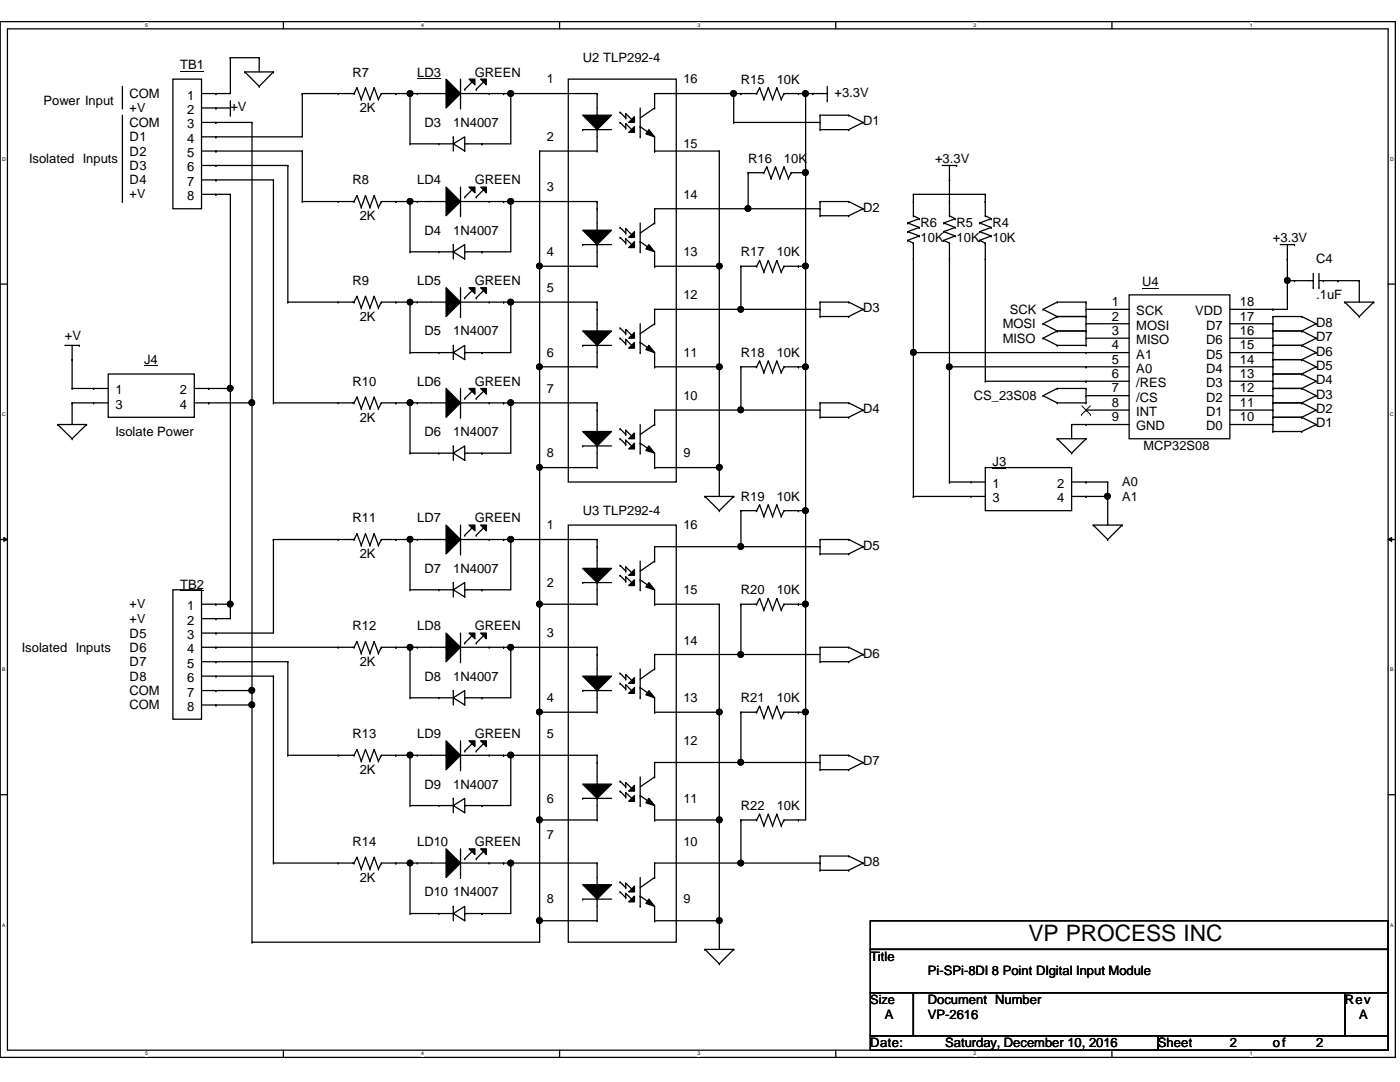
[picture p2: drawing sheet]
<svg xmlns="http://www.w3.org/2000/svg" width="279mm" height="216mm" viewBox="0 0 279 216" stroke-linecap="round" stroke-linejoin="round" font-family="sans-serif">
<path d="M0 4.3h278.5v206.7h-278.5zM1.5 5.8h275.5v203.7h-275.5z" fill="none" stroke="#000" stroke-width=".25"/>
<g fill="#fff">
<path d="M29 4.5h.5v1.1h-.5z"/>
<path d="M29 209.7h.5v1.2h-.5z"/>
</g>
<path d="M56.6 4.3v1.5M56.6 209.5v1.5" fill="none" stroke="#000" stroke-width=".25"/>
<g fill="#fff">
<path d="M84.1 4.5h.5v1.1h-.5z"/>
<path d="M84.1 209.7h.5v1.2h-.5z"/>
</g>
<path d="M111.7 4.3v1.5M111.7 209.5v1.5" fill="none" stroke="#000" stroke-width=".25"/>
<g fill="#fff">
<path d="M139.2 4.5h.5v1.1h-.5z"/>
<path d="M139.2 209.7h.5v1.2h-.5z"/>
</g>
<path d="M166.8 4.3v1.5M166.8 209.5v1.5" fill="none" stroke="#000" stroke-width=".25"/>
<g fill="#fff">
<path d="M194.3 4.5h.6v1.1h-.6z"/>
<path d="M194.3 209.7h.6v1.2h-.6z"/>
</g>
<path d="M221.9 4.3v1.5M221.9 209.5v1.5" fill="none" stroke="#000" stroke-width=".25"/>
<g fill="#fff">
<path d="M249.4 4.5h.6v1.1h-.6z"/>
<path d="M249.4 209.7h.6v1.2h-.6z"/>
<path d="M.4 31.2h.7v1.1h-.7z"/>
<path d="M277.4 31.2h.7v1.1h-.7z"/>
<path d="M.4 82.1h.7v1.2h-.7z"/>
<path d="M277.4 82.1h.7v1.2h-.7z"/>
</g>
<path d="M0 56.7h1.5M277 56.7h1.5" fill="none" stroke="#000" stroke-width=".25"/>
<g fill="#fff">
<path d="M.4 133.1h.7v1.1h-.7z"/>
<path d="M277.4 133.1h.7v1.1h-.7z"/>
</g>
<path d="M0 107.7h1.5M277 107.7h1.5" fill="none" stroke="#000" stroke-width=".25"/>
<path d="M.8 107.2l.7 .5-.7 .3zM277 107.7l.7-.5v.8z" fill="#000"/>
<path d="M.8 107.2l.7 .5-.7 .3zM277 107.7l.7-.5v.8z" fill="none" stroke="#000" stroke-width=".2"/>
<g fill="#fff">
<path d="M.4 184h.7v1.2h-.7z"/>
<path d="M277.4 184h.6v1.2h-.6z"/>
</g>
<g fill="none" stroke="#000" stroke-width=".25">
<path d="M24.4 17.2v4.3M34.5 15.8h5.7v25.9h-5.7zM43.1 18.7h.1M46 11.5h.1M46 11.5v7.2h-5.8M46 11.5h5.7M48.9 14.4h.1M48.9 14.4h5.7M48.9 14.4l2.8 2.8M51.7 11.5h.1M51.7 17.2h.1M51.7 11.5v2.9"/>
<path d="M54.6 14.4h.1M54.6 14.4l-2.9 2.8M60.3 18.7h.1M60.3 18.7h10.4M60.3 18.7v8.6h-20.1M67.5 18.7h.1M70.7 18.7h.1M71.2 17.5h.1M71.2 17.5l-.5 1.2M71.2 17.5l.9 2.3M72.1 19.8h.1M72.9 17.5h.1"/>
<path d="M72.9 17.5l-.8 2.3M72.9 17.5l.9 2.3M73.8 19.8h.1M74.7 17.5h.1M74.7 17.5l-.9 2.3M74.7 17.5l.8 2.3M75.5 19.8h.1M76.1 18.7h.1M76.1 18.7h12.9M76.1 18.7l-.6 1.1M79 18.7h.1M81.8 18.7h.1"/>
<path d="M81.8 18.7v10M83.3 18.7h.1M89 15.8l2.9 2.9-2.9 2.8zM89 18.7h.1M91.9 18.7h27.3M91.9 15.8v5.7M92.8 17.8h.1M93.6 15.8h1.2v1.1zM94.2 16.4l-1.4 1.4M95 17.8h.1M95.9 15.8h1.2v1.1zM96.5 16.4l-1.5 1.4"/>
<path d="M97.6 18.7h.1M100.5 18.7h.1M101.9 18.7h.1M101.9 18.7v10h-9.1M113.4 15.8h21.6v80.4h-21.6zM119.2 18.7h.1M119.2 18.7v4.3M130.6 18.7h.1M130.6 18.7h20.4M130.6 18.7v2.8M146.4 18.7h.1M146.4 18.7v5.7"/>
<path d="M147.9 18.7h.1M151 18.7h.1M151.6 17.5h.1M151.6 17.5l-.6 1.2M151.6 17.5l.8 2.3M152.4 19.8h.1M153.3 17.5h.1M153.3 17.5l-.9 2.3M153.3 17.5l.9 2.3M154.2 19.8h.1M155 17.5h.1M155 17.5l-.8 2.3"/>
<path d="M155 17.5l.9 2.3M155.9 19.8h.1M156.5 18.7h.1M156.5 18.7h8.6M156.5 18.7l-.6 1.1M159.3 18.7h.1M160.8 18.7h.1M160.8 18.7v144.9h-4.3M162.2 18.7h.1M165.1 17.2v2.9M24.4 21.5h.1M24.4 23v17.2"/>
<path d="M40.2 30.1h20.1M40.2 33h17.2M40.2 35.9h14.4M40.2 24.4h10.1M40.2 38.8h5.8M40.2 21.5h5.8M43.1 27.3h.1M43.1 30.1h.1M43.1 33h.1M43.1 35.9h.1M43.1 24.4h.1M43.1 38.8h.1"/>
<path d="M43.1 21.5h.1M46 38.8h.1M46 23h.1M46 20.1v2.9M46 38.8v84.6h-5.8M50.3 24.4h.1M50.3 24.4v163.6M54.6 35.9h.1M54.6 35.9v44.5M57.4 33h.1M57.4 33v27.3M60.3 30.1h.1"/>
<path d="M60.3 30.1v10.1M71.2 39h.1M71.2 39l-.5 1.2M71.2 39l.9 2.4M72.9 39h.1M72.9 39l-.8 2.4M72.9 39l.9 2.4M74.7 39h.1M74.7 39l-.9 2.4M74.7 39l.8 2.4M81.8 28.7h.1M81.8 28.7h8.7"/>
<path d="M87.6 28.7h.1M89 37.3l2.9 2.9-2.9 2.9zM90.5 28.7l2.3-1.4v2.8zM90.5 27.3h.1M90.5 27.3v2.8M91.9 21.5h.1M91.9 37.3v5.8M92.8 39.3h.1M92.8 28.7h.1M93.6 37.3h1.2v1.2zM94.2 37.9l-1.4 1.4M95 39.3h.1"/>
<path d="M95.9 37.3h1.2v1.2zM96.2 28.7h.1M96.5 37.9l-1.5 1.4M107.7 30.1h.1M107.7 30.1h11.5M107.7 30.1v157.9h-57.4M116.3 23h5.7l-2.8 2.9zM116.3 25.9h.1M116.3 25.9h5.7M119.2 25.9h.1M119.2 23h.1M119.2 30.1h.1"/>
<path d="M119.2 25.9v4.2M123.7 22.4h.1M123.7 24.4h.1M123.7 22.4l1.2 1.1M123.7 24.4l1.2 1.2M124.9 22.7h.1M124.9 23.5h.1M124.9 24.7h.1M124.9 25.6h.1M124.9 22.7v.8M124.9 24.7v.9M124.9 22.7l1.2 1.1"/>
<path d="M124.9 24.7l1.2 1.2M125.5 24.4l1.1-1.1v1.1zM125.5 26.4l1.1-1.1v1.1zM127.8 27.3h.1M127.8 25.3h.1M127.8 21.5v5.8M127.8 25.3l2.8 2v2.8M129.5 25.9l1.1 1.4-1.7-.6zM130.6 30.1h.1M130.6 21.5h.1M130.6 30.1h13M130.6 21.5l-2.8 2"/>
<path d="M143.6 30.1h.1M143.6 30.1v69M146.4 24.4h.1M146.4 24.4h17.3M149.3 34.5h.1M149.3 34.5v7.2M149.3 34.5h3.1M152.4 34.5h.1M153 33.3h.1M153 33.3l-.6 1.2M153 33.3l.9 2.3M153.9 35.6h.1"/>
<path d="M154.8 33.3h.1M154.8 33.3l-.9 2.3M154.8 33.3l.8 2.3M155.6 35.6h.1M156.5 33.3h.1M156.5 33.3l-.9 2.3M156.5 33.3l.9 2.3M157.4 35.6h.1M157.9 34.5h.1M157.9 34.5l-.5 1.1M157.9 34.5h2.9M160.8 34.5h.1"/>
<path d="M163.7 24.4h.1M163.7 25.9h.1M163.7 23h.1M163.7 25.9h5.7M163.7 23v2.9M163.7 23h5.7M165.1 20.1h.1M169.4 25.9h.1M169.4 23h.1M169.4 23l2.9 1.4M172.3 24.4h.1M172.3 24.4l-2.9 1.5"/>
<path d="M182.3 38.8h.1M182.3 38.8h14.3M182.3 38.8v4.3M188 33h2.9M189.5 35.9h.1M189.5 33v10.1M190.9 33h.1M196.6 38.8h.1M196.6 38.8v4.3M24.4 40.2h.1M60.3 40.2h.1M60.3 40.2h10.4"/>
<path d="M67.5 40.2h.1M70.7 40.2h.1M71.2 59.1h.1M71.2 59.1l-.5 1.2M71.2 59.1l.9 2.3M72.1 41.4h.1M72.9 59.1h.1M72.9 59.1l-.8 2.3M72.9 59.1l.9 2.3M73.8 41.4h.1M74.7 59.1h.1M74.7 59.1l-.9 2.3"/>
<path d="M74.7 59.1l.8 2.3M75.5 41.4h.1M76.1 40.2h.1M76.1 40.2h12.9M76.1 40.2l-.6 1.2M79 40.2h.1M81.8 50.2h.1M81.8 40.2h.1M81.8 40.2v10M81.8 50.2h8.7M83.3 40.2h.1M87.6 50.2h.1"/>
<path d="M89 57.4l2.9 2.9-2.9 2.9zM89 40.2h.1M90.5 50.2l2.3-1.4v2.9zM90.5 48.8h.1M90.5 48.8v2.9M91.9 43.1h.1M91.9 40.2h27.3M91.9 57.4v5.8M92.8 50.2h.1M92.8 59.4h.1M93.6 57.4h1.2v1.2zM94.2 58l-1.4 1.4"/>
<path d="M95 59.4h.1M95.9 57.4h1.2v1.2zM96.2 50.2h.1M96.5 58l-1.5 1.4M97.6 40.2h.1M100.5 40.2h.1M101.9 40.2h.1M101.9 40.2v10h-9.1M107.7 53.1h.1M107.7 53.1h11.5M116.3 45.9h5.7l-2.8 2.9zM116.3 48.8h.1"/>
<path d="M116.3 48.8h5.7M119.2 40.2h.1M119.2 48.8h.1M119.2 45.9h.1M119.2 41.7h.1M119.2 53.1h.1M119.2 40.2v5.7M119.2 48.8v4.3M123.7 45.4h.1M123.7 47.4h.1M123.7 45.4l1.2 1.1M123.7 47.4l1.2 1.1"/>
<path d="M124.9 45.6h.1M124.9 46.5h.1M124.9 47.7h.1M124.9 48.5h.1M124.9 45.6v.9M124.9 47.7v.8M124.9 45.6l1.2 1.2M124.9 47.7l1.2 1.1M125.5 47.4l1.1-1.2v1.2zM126.6 48.2v1.2h-1.1zM127.8 50.2h.1M127.8 48.2h.1"/>
<path d="M127.8 44.5v5.7M127.8 48.2l2.8 2v2.9M129.5 48.8l1.1 1.4-1.7-.5zM130.6 53.1h.1M130.6 44.5h.1M130.6 41.7h.1M130.6 53.1h13M130.6 41.7h33.1M130.6 41.7v2.8M130.6 44.5l-2.8 2M143.6 53.1h.1M147.9 53.1h.1"/>
<path d="M147.9 53.1h3.1M147.9 53.1v8.6M149.3 41.7h.1M151 53.1h.1M151.6 52h.1M151.6 52l-.6 1.1M151.6 52l.8 2.3M152.4 54.3h.1M153.3 52h.1M153.3 52l-.9 2.3M153.3 52l.9 2.3M154.2 54.3h.1"/>
<path d="M155 52h.1M155 52l-.8 2.3M155 52l.9 2.3M155.9 54.3h.1M156.5 53.1h.1M156.5 53.1h4.3M156.5 53.1l-.6 1.2M159.3 53.1h.1M160.8 53.1h.1M163.7 41.7h.1M163.7 43.1h.1M163.7 40.2h.1"/>
<path d="M163.7 40.2h5.7M163.7 40.2v2.9M163.7 43.1h5.7M169.4 43.1h.1M169.4 40.2h.1M169.4 40.2l2.9 1.5M172.3 41.7h.1M172.3 41.7l-2.9 1.4M181.1 48h.1M181.1 46.2h.1M181.1 44.5h.1M181.1 48l1.2 .5"/>
<path d="M181.1 46.2l2.4 .9M181.1 44.5l2.4 .9M182.3 43.1h.1M182.3 48.5h.1M182.3 40.2h.1M182.3 51.7h.1M182.3 48.5v50.6M182.3 43.1l1.2 .5M183.5 47.1h.1M183.5 45.4h.1M183.5 43.6h.1M183.5 47.1l-2.4 .9"/>
<path d="M183.5 45.4l-2.4 .8M183.5 43.6l-2.4 .9M188.3 48h.1M188.3 46.2h.1M188.3 44.5h.1M188.3 48l1.2 .5M188.3 46.2l2.3 .9M188.3 44.5l2.3 .9M189.5 43.1h.1M189.5 48.5h.1M189.5 40.2h.1M189.5 51.7h.1"/>
<path d="M189.5 48.5v47.7M189.5 43.1l1.1 .5M190.6 47.1h.1M190.6 45.4h.1M190.6 43.6h.1M190.6 47.1l-2.3 .9M190.6 45.4l-2.3 .8M190.6 43.6l-2.3 .9M195.5 48h.1M195.5 46.2h.1M195.5 44.5h.1M195.5 48l1.1 .5"/>
<path d="M195.5 46.2l2.3 .9M195.5 44.5l2.3 .9M196.6 40.2h.1M196.6 43.1h.1M196.6 48.5h.1M196.6 51.7h.1M196.6 48.5v27.6M196.6 43.1l1.2 .5M197.8 47.1h.1M197.8 45.4h.1M197.8 43.6h.1M197.8 47.1l-2.3 .9"/>
<path d="M197.8 45.4l-2.3 .8M197.8 43.6l-2.3 .9M225.3 58.8h20.1v28.7h-20.1zM255.5 48.8h2.9M256.9 51.7h.1M256.9 56h.1M256.9 48.8v12.9h-11.5M256.9 56h5.2M258.4 48.8h.1M258.4 56h.1M262.1 57.4h.1M262.1 56h.1"/>
<path d="M262.1 54.6v2.8M263.2 57.4h.1M263.2 56h8.1M263.2 54.6v2.8M264.1 56h.1M267 56h.1M271.3 56h.1M271.3 56v4.3M13 68.9h2.8M14.4 77.5h.1M14.4 71.8h.1M14.4 68.9v8.6"/>
<path d="M14.4 77.5h7.2M15.8 68.9h.1M18.7 77.5h.1M21.6 74.6h17.2v8.7h-17.2zM38.8 77.5h7.2M41.7 77.5h.1M46 77.5h.1M57.4 60.3h.1M57.4 60.3h13.3M67.5 60.3h.1M70.7 60.3h.1M71.2 79.2h.1"/>
<path d="M71.2 79.2l-.5 1.2M71.2 79.2l.9 2.3M72.1 61.4h.1M72.9 79.2h.1M72.9 79.2l-.8 2.3M72.9 79.2l.9 2.3M73.8 61.4h.1M74.7 79.2h.1M74.7 79.2l-.9 2.3M74.7 79.2l.8 2.3M75.5 61.4h.1M76.1 60.3h.1"/>
<path d="M76.1 60.3h12.9M76.1 60.3l-.6 1.1M79 60.3h.1M81.8 70.4h.1M81.8 60.3h.1M81.8 60.3v10.1M81.8 70.4h8.7M83.3 60.3h.1M87.6 70.4h.1M89 77.5l2.9 2.9-2.9 2.9zM89 60.3h.1M90.5 70.4l2.3-1.5v2.9z"/>
<path d="M90.5 68.9h.1M90.5 68.9v2.9M91.9 63.2h.1M91.9 60.3h27.3M91.9 77.5v5.8M92.8 70.4h.1M92.8 79.5h.1M93.6 77.5h1.2v1.2zM94.2 78.1l-1.4 1.4M95 79.5h.1M95.9 77.5h1.2v1.2zM96.2 70.4h.1"/>
<path d="M96.5 78.1l-1.5 1.4M97.6 60.3h.1M100.5 60.3h.1M101.9 60.3h.1M101.9 60.3v10.1h-9.1M107.7 73.2h.1M107.7 73.2h11.5M116.3 66h5.7l-2.8 2.9zM116.3 68.9h.1M116.3 68.9h5.7M119.2 60.3h.1M119.2 68.9h.1"/>
<path d="M119.2 66h.1M119.2 61.7h.1M119.2 73.2h.1M119.2 60.3v5.7M119.2 68.9v4.3M123.7 65.4h.1M123.7 67.5h.1M123.7 65.4l1.2 1.2M123.7 67.5l1.2 1.1M124.9 65.7h.1M124.9 66.6h.1M124.9 67.7h.1"/>
<path d="M124.9 68.6h.1M124.9 65.7v.9M124.9 67.7v.9M124.9 65.7l1.2 1.2M124.9 67.7l1.2 1.2M125.5 67.5l1.1-1.2v1.2zM125.5 69.5l1.1-1.2v1.2zM127.8 70.4h.1M127.8 68.3h.1M127.8 64.6v5.8M127.8 68.3l2.8 2.1v2.8M129.5 68.9l1.1 1.5-1.7-.6z"/>
<path d="M130.6 73.2h.1M130.6 64.6h.1M130.6 61.7h.1M130.6 73.2h13M130.6 61.7h33.1M130.6 61.7v2.9M130.6 64.6l-2.8 2M143.6 73.2h.1M147.9 61.7h.1M147.9 73.2h.1M147.9 73.2h3.1M147.9 73.2v8.6"/>
<path d="M151 73.2h.1M151.6 72.1h.1M151.6 72.1l-.6 1.1M151.6 72.1l.8 2.2M152.4 74.3h.1M153.3 72.1h.1M153.3 72.1l-.9 2.2M153.3 72.1l.9 2.2M154.2 74.3h.1M155 72.1h.1M155 72.1l-.8 2.2M155 72.1l.9 2.2"/>
<path d="M155.9 74.3h.1M156.5 73.2h.1M156.5 73.2h4.3M156.5 73.2l-.6 1.1M159.3 73.2h.1M160.8 73.2h.1M163.7 61.7h.1M163.7 63.2h.1M163.7 60.3h.1M163.7 60.3h5.7M163.7 60.3v2.9M163.7 63.2h5.7"/>
<path d="M169.4 63.2h.1M169.4 60.3h.1M169.4 60.3l2.9 1.4M172.3 61.7h.1M172.3 61.7l-2.9 1.5M182.3 70.4h.1M182.3 70.4h43M189.5 73.2h.1M189.5 73.2h35.8M196.6 76.1h.1M196.6 76.1h28.7M208.2 61.7h.1"/>
<path d="M208.2 64.6h.1M208.2 67.5h.1M208.2 79h.1M208.2 61.7l2.8 1.5M208.2 64.6l2.8 1.4M208.2 67.5l2.8 1.4M208.2 79l2.8 1.4M211 60.3h.1M211 63.2h.1M211 66h.1M211 68.9h.1M211 77.5h.1"/>
<path d="M211 60.3h5.7M211 77.5h5.7M211 63.2h5.7M211 66h5.7M211 68.9h5.7M211 60.3l-2.8 1.4M211 63.2l-2.8 1.4M211 66l-2.8 1.5M211 77.5l-2.8 1.5M216.7 76.1h.1M216.7 73.2h.1M216.7 60.3h.1"/>
<path d="M216.7 63.2h.1M216.7 66h.1M216.7 68.9h.1M216.7 77.5h.1M216.7 61.7h.1M216.7 64.6h.1M216.7 67.5h.1M216.7 70.4h.1M216.7 79h.1M216.7 61.7h8.6M216.7 60.3v8.6M216.7 77.5v2.9"/>
<path d="M216.7 64.6h8.6M216.7 67.5h8.6M216.7 79h8.6M245.4 70.4h8.6M245.4 73.2h8.6M245.4 76.1h8.6M245.4 64.6h8.6M245.4 67.5h8.6M245.4 79h8.6M254 61.7h.1M254 66h.1M254 63.2h.1"/>
<path d="M254 68.9h.1M254 71.8h.1M254 74.6h.1M254 77.5h.1M254 79h.1M254 76.1h.1M254 73.2h.1M254 70.4h.1M254 67.5h.1M254 64.6h.1M254 77.5h5.8M254 63.2h5.8"/>
<path d="M254 66h5.8M254 63.2v22.9M254 68.9h5.8M254 71.8h5.8M254 74.6h5.8M259.8 66h.1M259.8 63.2h.1M259.8 68.9h.1M259.8 71.8h.1M259.8 74.6h.1M259.8 77.5h.1M259.8 63.2l2.9 1.4"/>
<path d="M259.8 66l2.9 1.5M259.8 68.9l2.9 1.5M259.8 71.8l2.9 1.4M259.8 74.6l2.9 1.5M259.8 77.5l2.9 1.5M262.7 64.6h.1M262.7 67.5h.1M262.7 70.4h.1M262.7 73.2h.1M262.7 76.1h.1M262.7 79h.1M262.7 64.6l-2.9 1.4"/>
<path d="M262.7 67.5l-2.9 1.4M262.7 70.4l-2.9 1.4M262.7 73.2l-2.9 1.4M262.7 76.1l-2.9 1.4M262.7 79l-2.9 1.4M268.4 60.3h.1M268.4 60.3h5.8M268.4 60.3l2.9 2.9M271.3 63.2h.1M274.2 60.3h.1M274.2 60.3l-2.9 2.9M11.5 84.7h.1"/>
<path d="M11.5 84.7h5.8M11.5 84.7l2.9 2.8M14.4 80.4h.1M14.4 87.5h.1M14.4 80.4h7.2M14.4 80.4v4.3M17.3 84.7h.1M17.3 84.7l-2.9 2.8M18.7 80.4h.1M38.8 80.4h11.5M41.7 80.4h.1M50.3 80.4h.1"/>
<path d="M54.6 80.4h.1M54.6 80.4h16.1M67.5 80.4h.1M70.7 80.4h.1M72.1 81.5h.1M73.8 81.5h.1M75.5 81.5h.1M76.1 80.4h.1M76.1 80.4h12.9M76.1 80.4l-.6 1.1M79 80.4h.1M81.8 90.4h.1"/>
<path d="M81.8 80.4h.1M81.8 80.4v10M81.8 90.4h8.7M83.3 80.4h.1M87.6 90.4h.1M89 80.4h.1M90.5 90.4l2.3-1.4v2.9zM90.5 89h.1M90.5 89v2.9M91.9 83.3h.1M91.9 80.4h27.3M92.8 90.4h.1"/>
<path d="M96.2 90.4h.1M97.6 80.4h.1M100.5 80.4h.1M101.9 80.4h.1M101.9 80.4v10h-9.1M107.7 93.3h.1M107.7 93.3h11.5M116.3 86.1h5.7l-2.8 2.9zM116.3 89h.1M116.3 89h5.7M119.2 80.4h.1M119.2 89h.1"/>
<path d="M119.2 86.1h.1M119.2 81.8h.1M119.2 93.3h.1M119.2 80.4v5.7M119.2 89v4.3M123.7 85.6h.1M123.7 87.5h.1M123.7 85.6l1.2 1.1M123.7 87.5l1.2 1.2M124.9 85.9h.1M124.9 86.7h.1M124.9 87.8h.1"/>
<path d="M124.9 88.7h.1M124.9 85.9v.8M124.9 87.8v.9M124.9 85.9l1.2 1.1M124.9 87.8l1.2 1.2M125.5 87.5l1.1-1.1v1.1zM125.5 89.6l1.1-1.2v1.2zM127.8 90.4h.1M127.8 88.4h.1M127.8 84.7v5.7M127.8 88.4l2.8 2v2.9M129.5 89l1.1 1.4-1.7-.5z"/>
<path d="M130.6 93.3h.1M130.6 84.7h.1M130.6 81.8h.1M130.6 93.3h13M130.6 81.8h33.1M130.6 81.8v2.9M130.6 84.7l-2.8 2M140.7 99.1h.1M140.7 99.1h5.7M140.7 99.1l2.9 2.8M143.6 93.3h.1M146.4 99.1h.1"/>
<path d="M146.4 99.1l-2.8 2.8M147.9 81.8h.1M163.7 81.8h.1M163.7 83.3h.1M163.7 80.4h.1M163.7 80.4h5.7M163.7 80.4v2.9M163.7 83.3h5.7M169.4 83.3h.1M169.4 80.4h.1M169.4 80.4l2.9 1.4M172.3 81.8h.1"/>
<path d="M172.3 81.8l-2.9 1.5M182.3 99.1h.1M182.3 99.1h14.3M189.5 96.2h.1M189.5 96.2h7.1M193.8 96.2h.1M193.8 99.1h.1M196.6 93.3h17.3v8.6h-17.3zM211 80.4h.1M211 87.5h.1M211 80.4h5.7M211 87.5h5.7"/>
<path d="M211 87.5l2.9 2.9M213.9 84.7h.1M213.9 90.4h.1M213.9 84.7h11.4M213.9 84.7v2.8M213.9 96.2h7.2M213.9 99.1h7.2M216.7 96.2h.1M216.7 99.1h.1M216.7 80.4h.1M216.7 87.5h.1M216.7 81.8h.1"/>
<path d="M216.7 84.7h.1M216.7 81.8h8.6M216.7 87.5l-2.8 2.9M221.1 96.2h.1M221.1 99.1h.1M221.1 96.2v8.6M245.4 81.8h8.6M245.4 84.7h8.6M254 80.4h.1M254 83.3h.1M254 86.1h.1M254 84.7h.1"/>
<path d="M254 81.8h.1M254 80.4h5.8M254 83.3h5.8M254 86.1h5.8M259.8 80.4h.1M259.8 83.3h.1M259.8 86.1h.1M259.8 80.4l2.9 1.4M259.8 83.3l2.9 1.4M262.7 81.8h.1M262.7 84.7h.1M262.7 81.8l-2.9 1.5"/>
<path d="M262.7 84.7l-2.9 1.4M34.5 117.7h5.7v25.8h-5.7zM54.6 107.7h.1M54.6 107.7h16.1M54.6 107.7v18.6h-14.4M67.5 107.7h.1M70.7 107.7h.1M71.2 106.5h.1M71.2 106.5l-.5 1.2M71.2 106.5l.9 2.3M72.1 108.8h.1M72.9 106.5h.1"/>
<path d="M72.9 106.5l-.8 2.3M72.9 106.5l.9 2.3M73.8 108.8h.1M74.7 106.5h.1M74.7 106.5l-.9 2.3M74.7 106.5l.8 2.3M75.5 108.8h.1M76.1 107.7h.1M76.1 107.7h12.9M76.1 107.7l-.6 1.1M79 107.7h.1M81.8 117.7h.1"/>
<path d="M81.8 107.7h.1M81.8 107.7v10M81.8 117.7h8.7M83.3 107.7h.1M87.6 117.7h.1M89 104.8l2.9 2.9-2.9 2.8zM89 107.7h.1M90.5 117.7l2.3-1.5v2.9zM90.5 116.2h.1M90.5 116.2v2.9M91.9 110.5h.1M91.9 107.7h27.3"/>
<path d="M91.9 104.8v5.7M92.8 117.7h.1M92.8 106.8h.1M93.6 104.8h1.2v1.1zM94.2 105.4l-1.4 1.4M95 106.8h.1M95.9 104.8h1.2v1.1zM96.2 117.7h.1M96.5 105.4l-1.5 1.4M97.6 107.7h.1M100.5 107.7h.1M101.9 107.7h.1"/>
<path d="M101.9 107.7v10h-9.1M113.4 104.8h21.6v83.2h-21.6zM116.3 113.4h5.7l-2.8 2.8zM116.3 116.2h.1M116.3 116.2h5.7M119.2 107.7h.1M119.2 116.2h.1M119.2 113.4h.1M119.2 109.1h.1M119.2 107.7v5.7M119.2 116.2v4.4M123.7 112.8h.1"/>
<path d="M123.7 114.8h.1M123.7 112.8l1.2 1.2M123.7 114.8l1.2 1.2M124.9 113.1h.1M124.9 114h.1M124.9 115.1h.1M124.9 116h.1M124.9 113.1l1.2 1.2M124.9 113.1v.9M124.9 115.1v.9M124.9 115.1l1.2 1.1M125.5 114.8l1.1-1.1v1.1z"/>
<path d="M125.5 116.8l1.1-1.1v1.1zM127.8 117.7h.1M127.8 115.7h.1M127.8 112v5.7M127.8 115.7l2.8 2v2.9M129.5 116.2l1.1 1.5-1.7-.6zM130.6 112h.1M130.6 109.1h.1M130.6 109.1h33.1M130.6 112l-2.8 2M130.6 109.1v2.9M143.6 101.9h.1"/>
<path d="M147.9 109.1h.1M147.9 101.9h.1M147.9 101.9v7.2M147.9 101.9h3.1M151 101.9h.1M151.6 119.4h.1M151.6 100.8h.1M151.6 119.4l-.6 1.2M151.6 119.4l.8 2.3M151.6 100.8l-.6 1.1M151.6 100.8l.8 2.2M152.4 103h.1"/>
<path d="M153.3 119.4h.1M153.3 100.8h.1M153.3 119.4l-.9 2.3M153.3 119.4l.9 2.3M153.3 100.8l-.9 2.2M153.3 100.8l.9 2.2M154.2 103h.1M155 119.4h.1M155 100.8h.1M155 119.4l-.8 2.3M155 119.4l.9 2.3M155 100.8l-.8 2.2"/>
<path d="M155 100.8l.9 2.2M155.9 103h.1M156.5 101.9h.1M156.5 101.9h4.3M156.5 101.9l-.6 1.1M159.3 101.9h.1M160.8 101.9h.1M163.7 109.1h.1M163.7 110.5h.1M163.7 107.7h.1M163.7 107.7h5.7M163.7 107.7v2.8"/>
<path d="M163.7 110.5h5.7M169.4 110.5h.1M169.4 107.7h.1M169.4 107.7l2.9 1.4M172.3 109.1h.1M172.3 109.1l-2.9 1.4M218.2 104.8h.1M218.2 104.8h5.7M218.2 104.8l2.9 2.9M221.1 107.7h.1M223.9 104.8h.1M223.9 104.8l-2.8 2.9"/>
<path d="M40.2 129.2h30.5M40.2 132h17.2M40.2 134.9h14.4M40.2 137.8h10.1M40.2 120.6h5.8M43.1 126.3h.1M43.1 129.2h.1M43.1 132h.1M43.1 134.9h.1M43.1 137.8h.1M43.1 123.4h.1M43.1 120.6h.1"/>
<path d="M46 120.6h.1M50.3 137.8h.1M54.6 134.9h.1M54.6 134.9v37.3M57.4 132h.1M57.4 132v18.7M67.5 129.2h.1M70.7 129.2h.1M71.2 128h.1M71.2 128l-.5 1.2M71.2 128l.9 2.3M72.1 130.3h.1"/>
<path d="M72.9 128h.1M72.9 128l-.8 2.3M72.9 128l.9 2.3M73.8 130.3h.1M74.7 128h.1M74.7 128l-.9 2.3M74.7 128l.8 2.3M75.5 130.3h.1M76.1 129.2h.1M76.1 129.2h12.9M76.1 129.2l-.6 1.1M79 129.2h.1"/>
<path d="M81.8 139.2h.1M81.8 129.2h.1M81.8 129.2v10M81.8 139.2h8.7M83.3 129.2h.1M87.6 139.2h.1M89 126.3l2.9 2.9-2.9 2.8zM89 129.2h.1M90.5 139.2l2.3-1.4v2.9zM90.5 137.8h.1M90.5 137.8v2.9M91.9 132h.1"/>
<path d="M91.9 129.2h27.3M91.9 126.3v5.7M92.8 128.3h.1M92.8 139.2h.1M93.6 126.3h1.2v1.2zM94.2 126.9l-1.4 1.4M95 128.3h.1M95.9 126.3h1.2v1.2zM96.2 139.2h.1M96.5 126.9l-1.5 1.4M97.6 129.2h.1M100.5 129.2h.1"/>
<path d="M101.9 129.2h.1M101.9 129.2v10h-9.1M107.7 120.6h.1M107.7 120.6h11.5M116.3 134.9h5.7l-2.8 2.9zM116.3 137.8h.1M116.3 137.8h5.7M119.2 129.2h.1M119.2 120.6h.1M119.2 137.8h.1M119.2 134.9h.1M119.2 130.6h.1"/>
<path d="M119.2 129.2v5.7M119.2 137.8v4.3M123.7 134.3h.1M123.7 136.4h.1M123.7 134.3l1.2 1.2M123.7 136.4l1.2 1.1M124.9 134.6h.1M124.9 135.5h.1M124.9 136.7h.1M124.9 137.5h.1M124.9 134.6v.9M124.9 136.7v.8"/>
<path d="M124.9 134.6l1.2 1.2M124.9 136.7l1.2 1.1M125.5 136.4l1.1-1.2v1.2zM125.5 138.3l1.1-1.1v1.1zM127.8 139.2h.1M127.8 137.2h.1M127.8 133.5v5.7M127.8 137.2l2.8 2v2.9M129.5 137.8l1.1 1.4-1.7-.6zM130.6 120.6h.1M130.6 133.5h.1M130.6 130.6h.1"/>
<path d="M130.6 120.6h13M130.6 130.6h33.1M130.6 130.6v2.9M130.6 133.5l-2.8 2M143.6 120.6h.1M143.6 120.6v68.8M147.9 130.6h.1M147.9 120.6h.1M147.9 120.6h3.1M147.9 120.6v10M151 120.6h.1M152.4 121.7h.1"/>
<path d="M154.2 121.7h.1M155.9 121.7h.1M156.5 120.6h.1M156.5 120.6h4.3M156.5 120.6l-.6 1.1M159.3 120.6h.1M160.8 120.6h.1M163.7 132h.1M163.7 129.2h.1M163.7 129.2h5.7M163.7 132h5.7M163.7 129.2v2.8"/>
<path d="M169.4 132h.1M169.4 129.2h.1M169.4 129.2l2.9 1.4M172.3 130.6h.1M172.3 130.6l-2.9 1.4M0 158.6h1.5M40.2 140.7h10.1M43.1 140.7h.1M50.3 140.7h.1M57.4 150.7h.1M57.4 150.7h13.3M67.5 150.7h.1"/>
<path d="M70.7 150.7h.1M71.2 149.6h.1M71.2 149.6l-.5 1.1M71.2 149.6l.9 2.2M72.1 151.8h.1M72.9 149.6h.1M72.9 149.6l-.8 2.2M72.9 149.6l.9 2.2M73.8 151.8h.1M74.7 149.6h.1M74.7 149.6l-.9 2.2M74.7 149.6l.8 2.2"/>
<path d="M75.5 151.8h.1M76.1 150.7h.1M76.1 150.7h12.9M76.1 150.7l-.6 1.1M79 150.7h.1M81.8 150.7h.1M81.8 150.7v10M83.3 150.7h.1M89 147.8l2.9 2.9-2.9 2.9zM89 150.7h.1M90.5 159.3h.1M90.5 159.3v2.9"/>
<path d="M91.9 153.6h.1M91.9 150.7h27.3M91.9 147.8v5.8M92.8 149.9h.1M93.6 147.8h1.2v1.2zM94.2 148.4l-1.4 1.5M95 149.9h.1M95.9 147.8h1.2v1.2zM96.5 148.4l-1.5 1.5M97.6 150.7h.1M100.5 150.7h.1M101.9 150.7h.1"/>
<path d="M101.9 150.7v10h-9.1M107.7 142.1h.1M107.7 142.1h11.5M116.3 156.5h5.7l-2.8 2.8zM116.3 159.3h.1M116.3 159.3h5.7M119.2 150.7h.1M119.2 142.1h.1M119.2 159.3h.1M119.2 156.5h.1M119.2 152.1h.1M119.2 150.7v5.8"/>
<path d="M119.2 159.3v4.3M123.7 155.9h.1M123.7 157.9h.1M123.7 155.9l1.2 1.1M123.7 157.9l1.2 1.1M124.9 156.2h.1M124.9 157h.1M124.9 158.2h.1M124.9 159h.1M124.9 156.2v.8M124.9 158.2v.8M124.9 156.2l1.2 1.1"/>
<path d="M124.9 158.2l1.2 1.1M125.5 157.9l1.1-1.2v1.2zM125.5 159.9l1.1-1.2v1.2zM127.8 158.7h.1M127.8 155v5.7M127.8 158.7l2.8 2v2.9M129.5 159.3l1.1 1.4-1.7-.5zM130.6 142.1h.1M130.6 155h.1M130.6 152.1h.1M130.6 142.1h13M130.6 152.1h33.1"/>
<path d="M130.6 152.1v2.9M130.6 155l-2.8 2M143.6 142.1h.1M147.9 152.1h.1M147.9 142.1h.1M147.9 142.1h3.1M147.9 142.1v10M151 142.1h.1M151.6 140.9h.1M151.6 140.9l-.6 1.2M151.6 140.9l.8 2.4M152.4 143.3h.1"/>
<path d="M153.3 140.9h.1M153.3 140.9l-.9 2.4M153.3 140.9l.9 2.4M154.2 143.3h.1M155 140.9h.1M155 140.9l-.8 2.4M155 140.9l.9 2.4M155.9 143.3h.1M156.5 142.1h.1M156.5 142.1h4.3M156.5 142.1l-.6 1.2M159.3 142.1h.1"/>
<path d="M160.8 142.1h.1M163.7 152.1h.1M163.7 153.6h.1M163.7 150.7h.1M163.7 150.7h5.7M163.7 150.7v2.9M163.7 153.6h5.7M169.4 153.6h.1M169.4 150.7h.1M169.4 150.7l2.9 1.4M172.3 152.1h.1M172.3 152.1l-2.9 1.5"/>
<path d="M277 158.6h1.5M54.6 172.2h.1M54.6 172.2h16.1M67.5 172.2h.1M70.7 172.2h.1M71.2 171.1h.1M71.2 171.1l-.5 1.1M71.2 171.1l.9 2.3M72.1 173.4h.1M72.9 171.1h.1M72.9 171.1l-.8 2.3M72.9 171.1l.9 2.3"/>
<path d="M73.8 173.4h.1M74.7 171.1h.1M74.7 171.1l-.9 2.3M74.7 171.1l.8 2.3M75.5 173.4h.1M76.1 172.2h.1M76.1 172.2h12.9M76.1 172.2l-.6 1.2M79 172.2h.1M81.8 160.7h.1M81.8 172.2h.1M81.8 172.2v10.1"/>
<path d="M81.8 160.7h8.7M83.3 172.2h.1M87.6 160.7h.1M89 169.4l2.9 2.8-2.9 2.9zM89 172.2h.1M90.5 160.7l2.3-1.4v2.9zM91.9 175.1h.1M91.9 172.2h27.3M91.9 169.4v5.7M92.8 171.4h.1M92.8 160.7h.1M93.6 169.4h1.2v1.1z"/>
<path d="M94.2 169.9l-1.4 1.5M95 171.4h.1M95.9 169.4h1.2v1.1zM96.2 160.7h.1M96.5 169.9l-1.5 1.5M97.6 172.2h.1M100.5 172.2h.1M101.9 172.2h.1M101.9 172.2v10.1h-9.1M107.7 163.6h.1M107.7 163.6h11.5M116.3 176.5h5.7l-2.8 2.9z"/>
<path d="M116.3 179.4h.1M116.3 179.4h5.7M119.2 163.6h.1M119.2 179.4h.1M119.2 176.5h.1M119.2 172.2h.1M119.2 172.2v4.3M119.2 179.4v4.3M123.7 176h.1M123.7 178h.1M123.7 176l1.2 1.1M123.7 178l1.2 1.1"/>
<path d="M124.9 176.2h.1M124.9 177.1h.1M124.9 178.3h.1M124.9 179.1h.1M124.9 176.2v.9M124.9 178.3v.8M124.9 176.2l1.2 1.2M124.9 178.3l1.2 1.1M125.5 178l1.1-1.2v1.2zM125.5 180l1.1-1.2v1.2zM127.8 160.7h.1M127.8 178.8h.1"/>
<path d="M127.8 175.1v5.7M127.8 178.8l2.8 2v2.9M129.5 179.4l1.1 1.4-1.7-.5zM130.6 163.6h.1M130.6 175.1h.1M130.6 172.2h.1M130.6 172.2h33.1M130.6 163.6h13M130.6 172.2v2.9M130.6 175.1l-2.8 2M143.6 163.6h.1M147.9 172.2h.1"/>
<path d="M147.9 163.6h.1M147.9 163.6h3.1M147.9 163.6v8.6M151 163.6h.1M151.6 162.5h.1M151.6 162.5l-.6 1.1M151.6 162.5l.8 2.3M152.4 164.8h.1M153.3 162.5h.1M153.3 162.5l-.9 2.3M153.3 162.5l.9 2.3M154.2 164.8h.1"/>
<path d="M155 162.5h.1M155 162.5l-.8 2.3M155 162.5l.9 2.3M155.9 164.8h.1M156.5 163.6h.1M156.5 163.6l-.6 1.2M159.3 163.6h.1M163.7 172.2h.1M163.7 173.7h.1M163.7 170.8h.1M163.7 170.8v2.9M163.7 173.7h5.7"/>
<path d="M163.7 170.8h5.7M169.4 173.7h.1M169.4 170.8h.1M169.4 170.8l2.9 1.4M172.3 172.2h.1M172.3 172.2l-2.9 1.5M50.3 188h.1M81.8 182.3h.1M81.8 182.3h8.7M87.6 182.3h.1M90.5 182.3l2.3-1.5v2.9zM90.5 180.8h.1"/>
<path d="M90.5 180.8v2.9M92.8 182.3h.1M96.2 182.3h.1M107.7 183.7h.1M107.7 183.7h11.5M119.2 183.7h.1M127.8 180.8h.1M130.6 183.7h.1M130.6 183.7h13M140.7 189.4h.1M140.7 189.4h5.7M140.7 189.4l2.9 2.9"/>
<path d="M143.6 183.7h.1M143.6 192.3h.1M146.4 189.4h.1M146.4 189.4l-2.8 2.9M173.7 183.7h103.3v5.7h-103.3zM173.7 189.4h103.3v8.7h-103.3zM173.7 198.1h8.6v8.6h-8.6zM182.3 198.1h86.1v8.6h-86.1zM268.4 198.1h8.6v8.6h-8.6zM173.7 206.7h57.4v2.8h-57.4zM231.1 206.7h45.9v2.8h-45.9z"/>
<circle cx="81.8" cy="18.7" r=".56"/>
<circle cx="101.9" cy="18.7" r=".56"/>
<circle cx="146.4" cy="18.7" r=".56"/>
<circle cx="160.7" cy="18.7" r=".56"/>
<circle cx="160.7" cy="34.4" r=".56"/>
<circle cx="81.8" cy="40.2" r=".56"/>
<circle cx="101.9" cy="40.2" r=".56"/>
<circle cx="107.6" cy="53.1" r=".56"/>
<circle cx="143.5" cy="53.1" r=".56"/>
<circle cx="149.3" cy="41.6" r=".56"/>
<circle cx="160.7" cy="53.1" r=".56"/>
<circle cx="256.9" cy="56" r=".56"/>
<circle cx="45.9" cy="77.5" r=".56"/>
<circle cx="81.8" cy="60.3" r=".56"/>
<circle cx="101.9" cy="60.3" r=".56"/>
<circle cx="107.6" cy="73.2" r=".56"/>
<circle cx="143.5" cy="73.2" r=".56"/>
<circle cx="147.8" cy="61.7" r=".56"/>
<circle cx="160.7" cy="73.2" r=".56"/>
<circle cx="182.3" cy="70.3" r=".56"/>
<circle cx="189.4" cy="73.2" r=".56"/>
<circle cx="50.2" cy="80.3" r=".56"/>
<circle cx="81.8" cy="80.3" r=".56"/>
<circle cx="101.9" cy="80.4" r=".56"/>
<circle cx="107.6" cy="93.3" r=".56"/>
<circle cx="143.5" cy="93.3" r=".56"/>
<circle cx="147.8" cy="81.8" r=".56"/>
<circle cx="221" cy="99" r=".56"/>
<circle cx="81.8" cy="107.6" r=".56"/>
<circle cx="101.9" cy="107.6" r=".56"/>
<circle cx="147.8" cy="109" r=".56"/>
<circle cx="160.7" cy="101.9" r=".56"/>
<circle cx="45.9" cy="120.5" r=".56"/>
<circle cx="50.2" cy="137.7" r=".56"/>
<circle cx="81.8" cy="129.2" r=".56"/>
<circle cx="101.9" cy="129.2" r=".56"/>
<circle cx="107.6" cy="120.5" r=".56"/>
<circle cx="147.8" cy="130.6" r=".56"/>
<circle cx="160.7" cy="120.5" r=".56"/>
<circle cx="50.2" cy="140.6" r=".56"/>
<circle cx="81.8" cy="150.7" r=".56"/>
<circle cx="101.9" cy="150.7" r=".56"/>
<circle cx="107.6" cy="142.1" r=".56"/>
<circle cx="143.5" cy="142.1" r=".56"/>
<circle cx="147.8" cy="152.1" r=".56"/>
<circle cx="160.7" cy="142.1" r=".56"/>
<circle cx="81.8" cy="172.2" r=".56"/>
<circle cx="101.9" cy="172.2" r=".56"/>
<circle cx="107.6" cy="163.6" r=".56"/>
<circle cx="143.5" cy="163.6" r=".56"/>
<circle cx="147.8" cy="172.2" r=".56"/>
<circle cx="107.6" cy="183.7" r=".56"/>
<circle cx="143.5" cy="183.7" r=".56"/>
</g>
<g fill="#000">
<path d="M89 15.8l2.9 2.9-2.9 2.8zM93.6 15.8h1.2v1.1zM95.9 15.8h1.2v1.1zM89 37.3l2.9 2.9-2.9 2.9zM93.6 37.3h1.2v1.2zM95.9 37.3h1.2v1.2zM116.3 23h5.7l-2.8 2.9zM125.5 24.4l1.1-1.1v1.1zM125.5 26.4l1.1-1.1v1.1zM129.5 25.9l1.1 1.4-1.7-.6zM89 57.4l2.9 2.9-2.9 2.9zM93.6 57.4h1.2v1.2z"/>
<path d="M95.9 57.4h1.2v1.2zM116.3 45.9h5.7l-2.8 2.9zM125.5 47.4l1.1-1.2v1.2zM126.6 48.2v1.2h-1.1zM129.5 48.8l1.1 1.4-1.7-.5zM89 77.5l2.9 2.9-2.9 2.9zM93.6 77.5h1.2v1.2zM95.9 77.5h1.2v1.2zM116.3 66h5.7l-2.8 2.9zM125.5 67.5l1.1-1.2v1.2zM125.5 69.5l1.1-1.2v1.2zM129.5 68.9l1.1 1.5-1.7-.6z"/>
<path d="M116.3 86.1h5.7l-2.8 2.9zM125.5 87.5l1.1-1.1v1.1zM125.5 89.6l1.1-1.2v1.2zM129.5 89l1.1 1.4-1.7-.5zM89 104.8l2.9 2.9-2.9 2.8zM93.6 104.8h1.2v1.1zM95.9 104.8h1.2v1.1zM116.3 113.4h5.7l-2.8 2.8zM125.5 114.8l1.1-1.1v1.1zM125.5 116.8l1.1-1.1v1.1zM129.5 116.2l1.1 1.5-1.7-.6zM89 126.3l2.9 2.9-2.9 2.8z"/>
<path d="M93.6 126.3h1.2v1.2zM95.9 126.3h1.2v1.2zM116.3 134.9h5.7l-2.8 2.9zM125.5 136.4l1.1-1.2v1.2zM125.5 138.3l1.1-1.1v1.1zM129.5 137.8l1.1 1.4-1.7-.6zM89 147.8l2.9 2.9-2.9 2.9zM93.6 147.8h1.2v1.2zM95.9 147.8h1.2v1.2zM116.3 156.5h5.7l-2.8 2.8zM125.5 157.9l1.1-1.2v1.2zM125.5 159.9l1.1-1.2v1.2z"/>
<path d="M89 169.4l2.9 2.8-2.9 2.9zM93.6 169.4h1.2v1.1zM95.9 169.4h1.2v1.1zM116.3 176.5h5.7l-2.8 2.9zM125.5 178l1.1-1.2v1.2zM125.5 180l1.1-1.2v1.2zM129.5 159.3l1.1 1.4-1.7-.5zM129.5 179.4l1.1 1.4-1.7-.5z"/>
<circle cx="81.8" cy="18.7" r=".56"/>
<circle cx="101.9" cy="18.7" r=".56"/>
<circle cx="146.4" cy="18.7" r=".56"/>
<circle cx="160.7" cy="18.7" r=".56"/>
<circle cx="160.7" cy="34.4" r=".56"/>
<circle cx="81.8" cy="40.2" r=".56"/>
<circle cx="101.9" cy="40.2" r=".56"/>
<circle cx="107.6" cy="53.1" r=".56"/>
<circle cx="143.5" cy="53.1" r=".56"/>
<circle cx="149.3" cy="41.6" r=".56"/>
<circle cx="160.7" cy="53.1" r=".56"/>
<circle cx="256.9" cy="56" r=".56"/>
<circle cx="45.9" cy="77.5" r=".56"/>
<circle cx="81.8" cy="60.3" r=".56"/>
<circle cx="101.9" cy="60.3" r=".56"/>
<circle cx="107.6" cy="73.2" r=".56"/>
<circle cx="143.5" cy="73.2" r=".56"/>
<circle cx="147.8" cy="61.7" r=".56"/>
<circle cx="160.7" cy="73.2" r=".56"/>
<circle cx="182.3" cy="70.3" r=".56"/>
<circle cx="189.4" cy="73.2" r=".56"/>
<circle cx="50.2" cy="80.3" r=".56"/>
<circle cx="81.8" cy="80.3" r=".56"/>
<circle cx="101.9" cy="80.4" r=".56"/>
<circle cx="107.6" cy="93.3" r=".56"/>
<circle cx="143.5" cy="93.3" r=".56"/>
<circle cx="147.8" cy="81.8" r=".56"/>
<circle cx="221" cy="99" r=".56"/>
<circle cx="81.8" cy="107.6" r=".56"/>
<circle cx="101.9" cy="107.6" r=".56"/>
<circle cx="147.8" cy="109" r=".56"/>
<circle cx="160.7" cy="101.9" r=".56"/>
<circle cx="45.9" cy="120.5" r=".56"/>
<circle cx="50.2" cy="137.7" r=".56"/>
<circle cx="81.8" cy="129.2" r=".56"/>
<circle cx="101.9" cy="129.2" r=".56"/>
<circle cx="107.6" cy="120.5" r=".56"/>
<circle cx="147.8" cy="130.6" r=".56"/>
<circle cx="160.7" cy="120.5" r=".56"/>
<circle cx="50.2" cy="140.6" r=".56"/>
<circle cx="81.8" cy="150.7" r=".56"/>
<circle cx="101.9" cy="150.7" r=".56"/>
<circle cx="107.6" cy="142.1" r=".56"/>
<circle cx="143.5" cy="142.1" r=".56"/>
<circle cx="147.8" cy="152.1" r=".56"/>
<circle cx="160.7" cy="142.1" r=".56"/>
<circle cx="81.8" cy="172.2" r=".56"/>
<circle cx="101.9" cy="172.2" r=".56"/>
<circle cx="107.6" cy="163.6" r=".56"/>
<circle cx="143.5" cy="163.6" r=".56"/>
<circle cx="147.8" cy="172.2" r=".56"/>
<circle cx="107.6" cy="183.7" r=".56"/>
<circle cx="143.5" cy="183.7" r=".56"/>
</g>
<path d="M35.9 14.2h4.8M83.3 15.6h4.7M227.9 57.5h3.3M28.7 73h2.8M198.1 93.4h2.7M215.9 82.7h.1M215.9 81l1.7 1.7M217.6 81l-1.7 1.7M217.6 82.7h.1M35.9 117.8h4.8" fill="none" stroke="#000" stroke-width=".2"/>
<text font-size="4.5" x="205.3" y="187.8">VP PROCESS INC</text>
<g font-size="2.6">
<text x="35.9" y="13.8">TB1</text>
<text x="70.4" y="15.3">R7</text>
<text x="83.3" y="15.3">LD3</text>
<text x="94.8" y="15.3">GREEN</text>
<text x="116.3" y="12.4">U2 TLP292-4</text>
<text x="147.9" y="16.7">R15</text>
<text x="155" y="16.7">10K</text>
<text x="8.7" y="21">Power Input</text>
<text x="25.9" y="19.6">COM</text>
<text x="37.3" y="19.9">1</text>
<text x="37.3" y="22.7">2</text>
<text x="46" y="22.1">+V</text>
<text x="71.8" y="22.4">2K</text>
<text x="166.5" y="19.3">+3.3V</text>
<text x="25.9" y="25.3">COM</text>
<text x="25.9" y="28.2">D1</text>
<text x="37.3" y="25.6">3</text>
<text x="37.3" y="28.5">4</text>
<text x="84.7" y="25.3">D3</text>
<text x="90.5" y="25.3">1N4007</text>
<text x="172.3" y="25">D1</text>
<text x="5.8" y="32.5">Isolated Inputs</text>
<text x="25.9" y="31">D2</text>
<text x="25.9" y="33.9">D3</text>
<text x="37.3" y="31.3">5</text>
<text x="37.3" y="34.2">6</text>
<text x="149.3" y="32.5">R16</text>
<text x="156.5" y="32.5">10K</text>
<text x="186.6" y="32.5">+3.3V</text>
<text x="25.9" y="36.8">D4</text>
<text x="37.3" y="37.1">7</text>
<text x="37.3" y="40">8</text>
<text x="70.4" y="36.8">R8</text>
<text x="83.3" y="36.8">LD4</text>
<text x="94.8" y="36.8">GREEN</text>
<text x="71.8" y="44">2K</text>
<text x="84.7" y="46.8">D4</text>
<text x="90.5" y="46.8">1N4007</text>
<text x="172.3" y="42.2">D2</text>
<text x="183.7" y="45.4">R6</text>
<text x="190.9" y="45.4">R5</text>
<text x="198.1" y="45.4">R4</text>
<text x="147.9" y="51.1">R17</text>
<text x="155" y="51.1">10K</text>
<text x="183.7" y="48.3">10K</text>
<text x="190.9" y="48.3">10K</text>
<text x="198.1" y="48.3">10K</text>
<text x="254" y="48.3">+3.3V</text>
<text x="262.7" y="52.6">C4</text>
<text x="70.4" y="56.9">R9</text>
<text x="83.3" y="56.9">LD5</text>
<text x="94.8" y="56.9">GREEN</text>
<text x="227.9" y="57.1">U4</text>
<text x="262.7" y="59.7">.1uF</text>
<text x="71.8" y="64.1">2K</text>
<text x="172.3" y="62.3">D3</text>
<text x="200.1" y="65.5">MOSI</text>
<text x="201.5" y="62.6">SCK</text>
<text x="221.9" y="61.1">1</text>
<text x="221.9" y="64">2</text>
<text x="226.8" y="62.9">SCK</text>
<text x="226.8" y="65.8">MOSI</text>
<text x="238.5" y="62.9">VDD</text>
<text x="240.7" y="65.8">D7</text>
<text x="247.4" y="64">17</text>
<text x="247.4" y="61.1">18</text>
<text x="262.7" y="65.2">D8</text>
<text x="13" y="67.8">+V</text>
<text x="84.7" y="66.9">D5</text>
<text x="90.5" y="66.9">1N4007</text>
<text x="136.4" y="71.2">11</text>
<text x="147.9" y="71.2">R18</text>
<text x="155" y="71.2">10K</text>
<text x="200.1" y="68.4">MISO</text>
<text x="221.9" y="66.8">3</text>
<text x="221.9" y="69.7">4</text>
<text x="226.8" y="68.7">MISO</text>
<text x="226.8" y="71.5">A1</text>
<text x="240.7" y="71.5">D5</text>
<text x="240.7" y="68.7">D6</text>
<text x="247.4" y="69.7">15</text>
<text x="247.4" y="66.8">16</text>
<text x="262.7" y="68.1">D7</text>
<text x="262.7" y="71">D6</text>
<text x="28.7" y="72.7">J4</text>
<text x="70.4" y="77">R10</text>
<text x="83.3" y="77">LD6</text>
<text x="94.8" y="77">GREEN</text>
<text x="221.9" y="72.6">5</text>
<text x="221.9" y="75.4">6</text>
<text x="226.8" y="74.4">A0</text>
<text x="226.8" y="77.3">/RES</text>
<text x="240.7" y="77.3">D3</text>
<text x="240.7" y="74.4">D4</text>
<text x="247.4" y="75.4">13</text>
<text x="247.4" y="72.6">14</text>
<text x="262.7" y="73.8">D5</text>
<text x="262.7" y="76.7">D4</text>
<text x="23" y="78.7">1</text>
<text x="23" y="81.6">3</text>
<text x="35.9" y="78.7">2</text>
<text x="35.9" y="81.6">4</text>
<text x="172.3" y="82.4">D4</text>
<text x="194.4" y="79.8">CS_23S08</text>
<text x="221.9" y="78.3">7</text>
<text x="221.9" y="81.2">8</text>
<text x="226.8" y="80.1">/CS</text>
<text x="226.8" y="83">INT</text>
<text x="240.7" y="83">D1</text>
<text x="240.7" y="80.1">D2</text>
<text x="247.4" y="81.2">11</text>
<text x="247.4" y="78.3">12</text>
<text x="262.7" y="79.5">D3</text>
<text x="262.7" y="82.4">D2</text>
<text x="23" y="87">Isolate Power</text>
<text x="71.8" y="84.2">2K</text>
<text x="84.7" y="87">D6</text>
<text x="90.5" y="87">1N4007</text>
<text x="221.9" y="84.1">9</text>
<text x="226.8" y="85.9">GND</text>
<text x="240.7" y="85.9">D0</text>
<text x="247.4" y="84.1">10</text>
<text x="262.7" y="85.3">D1</text>
<text x="198.1" y="93">J3</text>
<text x="147.9" y="99.9">R19</text>
<text x="155" y="99.9">10K</text>
<text x="198.1" y="97.4">1</text>
<text x="198.1" y="100.2">3</text>
<text x="211" y="97.4">2</text>
<text x="211" y="100.2">4</text>
<text x="70.4" y="104.2">R11</text>
<text x="83.3" y="104.2">LD7</text>
<text x="94.8" y="104.2">GREEN</text>
<text x="116.3" y="102.8">U3 TLP292-4</text>
<text x="71.8" y="111.4">2K</text>
<text x="172.3" y="109.7">D5</text>
<text x="35.9" y="117.4">TB2</text>
<text x="84.7" y="114.3">D7</text>
<text x="90.5" y="114.3">1N4007</text>
<text x="147.9" y="118.6">R20</text>
<text x="155" y="118.6">10K</text>
<text x="37.3" y="121.8">1</text>
<text x="37.3" y="124.6">2</text>
<text x="70.4" y="125.8">R12</text>
<text x="83.3" y="125.8">LD8</text>
<text x="94.8" y="125.8">GREEN</text>
<text x="4.4" y="130.1">Isolated Inputs</text>
<text x="25.9" y="130.1">D6</text>
<text x="25.9" y="127.2">D5</text>
<text x="37.3" y="127.5">3</text>
<text x="37.3" y="130.3">4</text>
<text x="172.3" y="131.2">D6</text>
<text x="25.9" y="132.9">D7</text>
<text x="25.9" y="135.8">D8</text>
<text x="37.3" y="133.2">5</text>
<text x="37.3" y="136.1">6</text>
<text x="71.8" y="132.9">2K</text>
<text x="84.7" y="135.8">D8</text>
<text x="90.5" y="135.8">1N4007</text>
<text x="25.9" y="141.6">COM</text>
<text x="25.9" y="138.7">COM</text>
<text x="37.3" y="139">7</text>
<text x="37.3" y="141.9">8</text>
<text x="147.9" y="140.1">R21</text>
<text x="155" y="140.1">10K</text>
<text x="70.4" y="147.3">R13</text>
<text x="83.3" y="147.3">LD9</text>
<text x="94.8" y="147.3">GREEN</text>
<text x="71.8" y="154.5">2K</text>
<text x="172.3" y="152.7">D7</text>
<text x="84.7" y="157.4">D9</text>
<text x="90.5" y="157.4">1N4007</text>
<text x="136.4" y="160.2">11</text>
<text x="147.9" y="161.6">R22</text>
<text x="155" y="161.6">10K</text>
<text x="70.4" y="168.8">R14</text>
<text x="83.3" y="168.8">LD10</text>
<text x="94.8" y="168.8">GREEN</text>
<text x="172.3" y="172.8">D8</text>
<text x="71.8" y="176">2K</text>
<text x="84.7" y="178.9">D10</text>
<text x="90.5" y="178.9">1N4007</text>
<text x="173.7" y="191.8">Title</text>
<text x="185.2" y="194.6">Pi-SPi-8DI 8 Point DIgital Input Module</text>
<text x="176.6" y="203.2">A</text>
<text x="185.2" y="200.4">Document Number</text>
<text x="185.2" y="203.2">VP-2616</text>
<text x="268.4" y="200.4">Rev</text>
<text x="271.3" y="203.2">A</text>
<text x="173.7" y="209">Date:</text>
<text x="188.6" y="209">Saturday, December 10, 2016</text>
<text x="231.1" y="209">Sheet</text>
<text x="245.4" y="209">2</text>
<text x="254" y="209">of</text>
<text x="262.7" y="209">2</text>
</g>
<g font-size="2.5">
<text x="109.1" y="16.6">1</text>
<text x="136.4" y="16.6">16</text>
<text x="25.9" y="22.4">+V</text>
<text x="109.1" y="28.2">2</text>
<text x="136.4" y="29.6">15</text>
<text x="25.9" y="39.6">+V</text>
<text x="109.1" y="38.2">3</text>
<text x="136.4" y="39.6">14</text>
<text x="109.1" y="51.1">4</text>
<text x="136.4" y="51.1">13</text>
<text x="109.1" y="58.3">5</text>
<text x="136.4" y="59.7">12</text>
<text x="109.1" y="71.2">6</text>
<text x="109.1" y="78.4">7</text>
<text x="136.4" y="79.8">10</text>
<text x="228.2" y="89.8">MCP32S08</text>
<text x="109.1" y="91.3">8</text>
<text x="136.4" y="91.3">9</text>
<text x="223.9" y="97">A0</text>
<text x="223.9" y="99.9">A1</text>
<text x="109.1" y="105.6">1</text>
<text x="136.4" y="105.6">16</text>
<text x="109.1" y="117.1">2</text>
<text x="136.4" y="118.5">15</text>
<text x="25.9" y="124.2">+V</text>
<text x="25.9" y="121.4">+V</text>
<text x="109.1" y="127.2">3</text>
<text x="136.4" y="128.6">14</text>
<text x="109.1" y="140.1">4</text>
<text x="136.4" y="140.1">13</text>
<text x="109.1" y="147.2">5</text>
<text x="136.4" y="148.7">12</text>
<text x="109.1" y="160.1">6</text>
<text x="109.1" y="167.3">7</text>
<text x="136.4" y="168.8">10</text>
<text x="109.1" y="180.3">8</text>
<text x="136.4" y="180.3">9</text>
<text x="173.7" y="200.4">Size</text>
</g>
<g font-size="1">
<text x="29" y="5.4">5</text>
<text x="84.1" y="5.4">4</text>
<text x="139.2" y="5.4">3</text>
<text x="194.3" y="5.4">2</text>
<text x="249.4" y="5.4">1</text>
<text x=".4" y="32.1">D</text>
<text x="277.4" y="32.1">D</text>
<text x=".4" y="83">C</text>
<text x="277.4" y="83">C</text>
<text x=".4" y="134">B</text>
<text x="277.4" y="134">B</text>
<text x=".4" y="184.9">A</text>
<text x="277.4" y="184.9">A</text>
<text x="29" y="210.6">5</text>
<text x="84.1" y="210.6">4</text>
<text x="139.2" y="210.6">3</text>
<text x="194.3" y="210.6">2</text>
<text x="249.4" y="210.6">1</text>
</g>
</svg>
